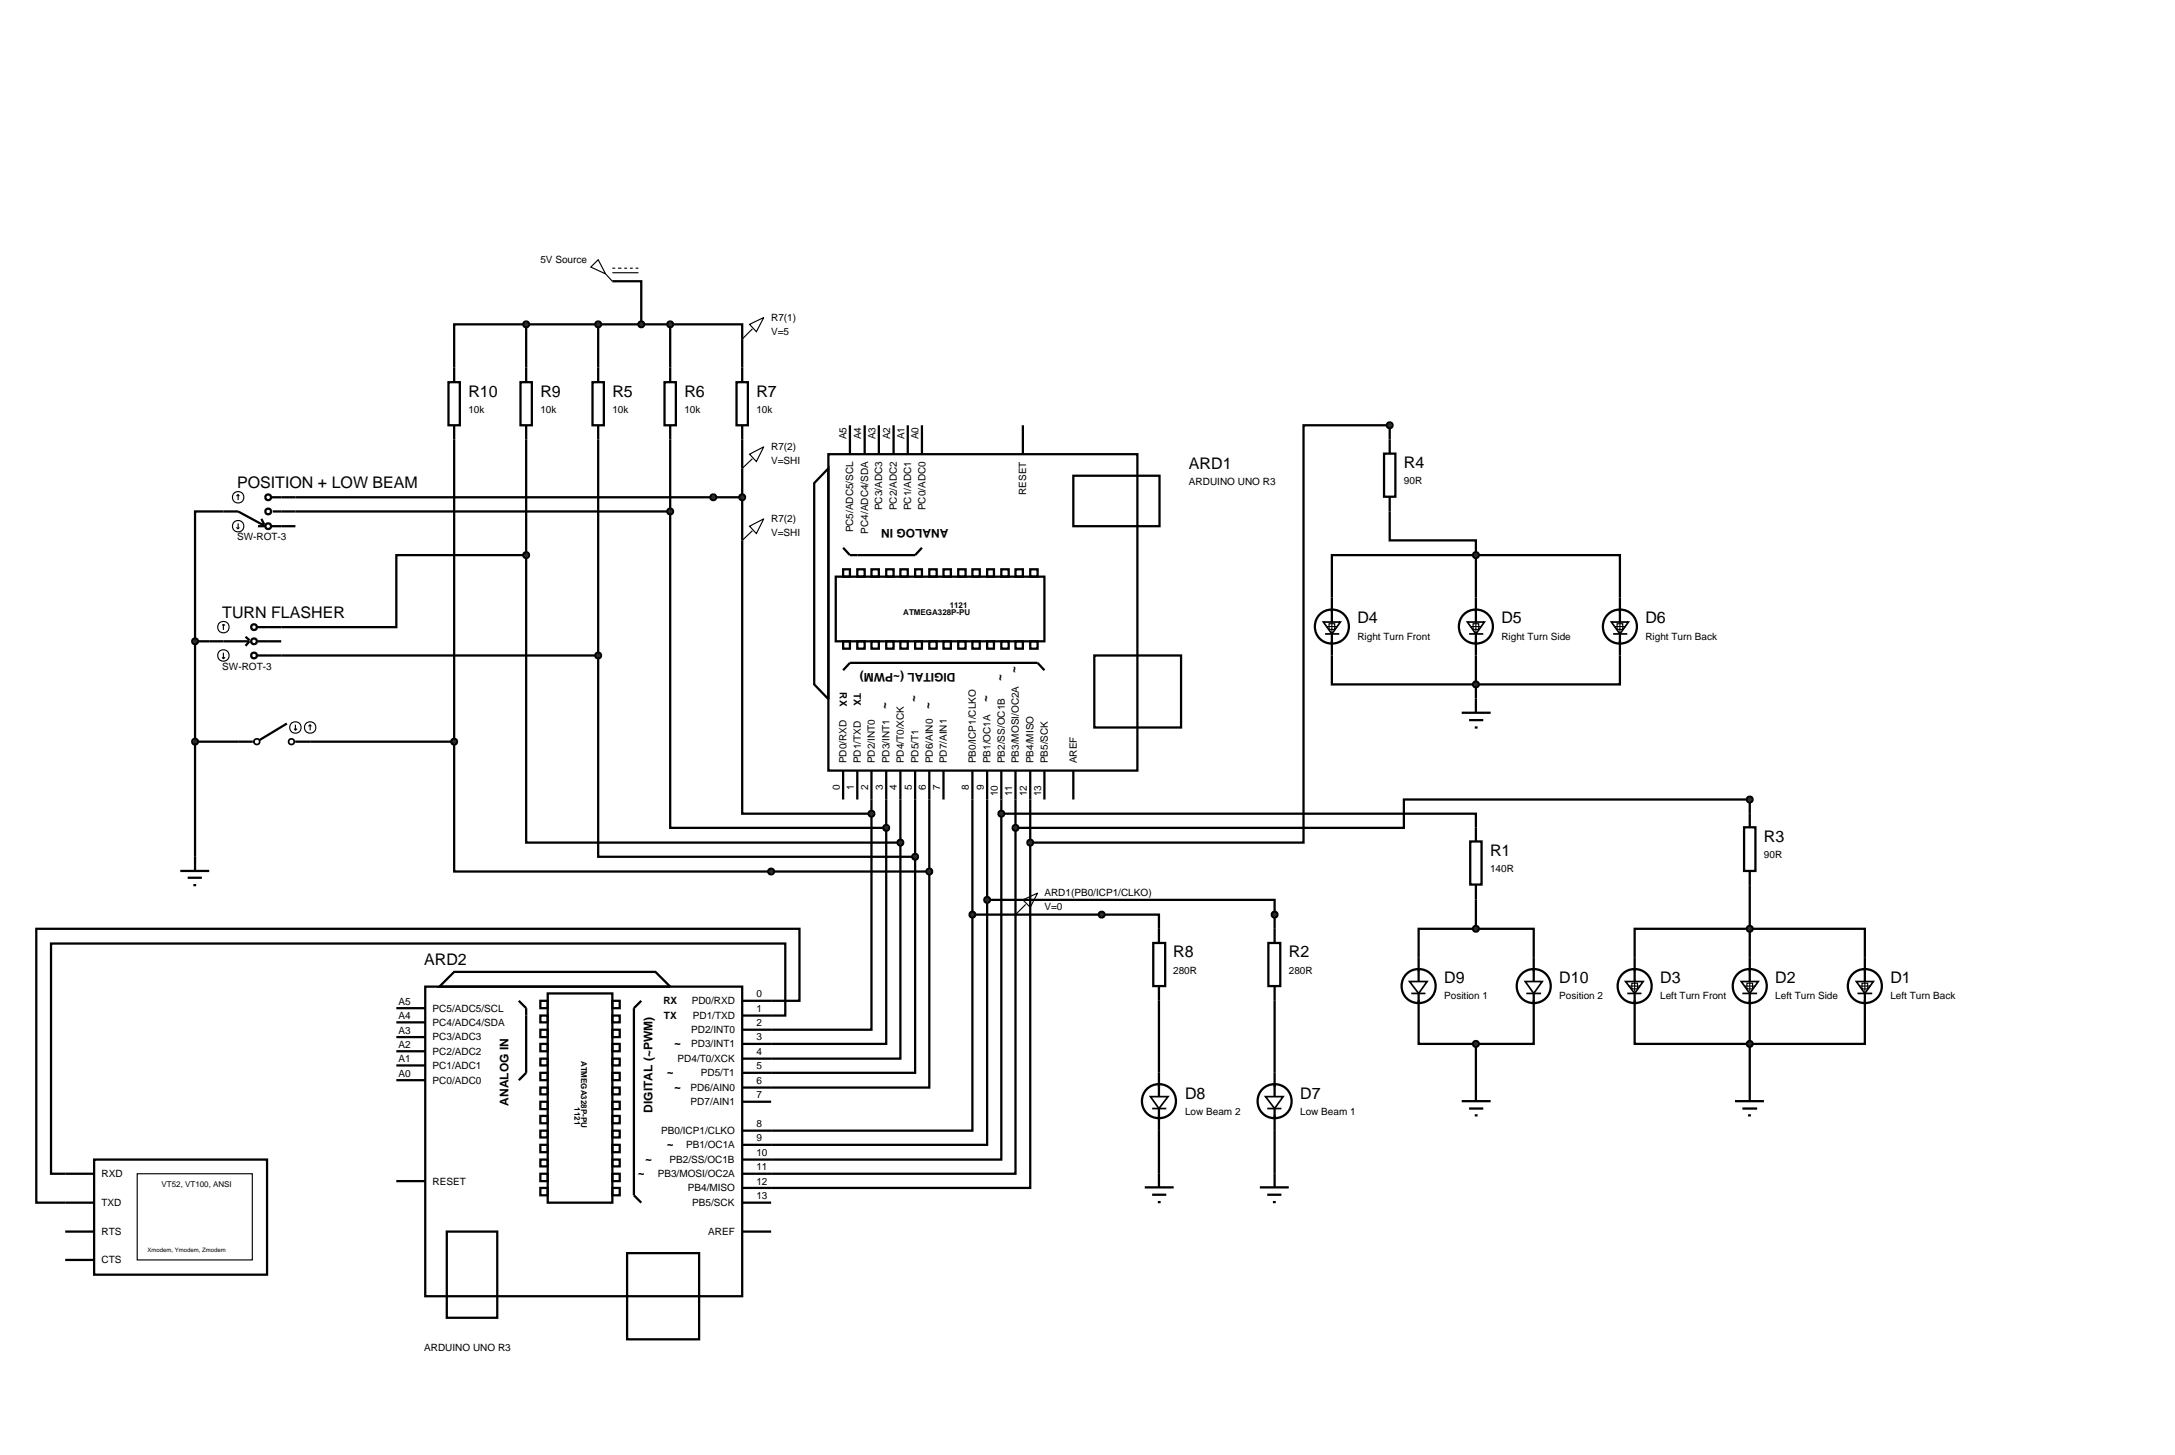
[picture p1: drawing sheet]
<svg xmlns="http://www.w3.org/2000/svg" width="384mm" height="257mm" viewBox="0 0 384 257" stroke-linecap="round" stroke-linejoin="round" font-family="sans-serif">
<g fill="none" stroke="#000" stroke-width=".4">
<path d="M92.8 57.2h-12.7v7.6M92.8 57.2v7.6M92.8 57.2h25.4M105.5 57.2v7.6M108 49.6h5.1v7.6M118.2 57.2h12.7v7.6M118.2 57.2v7.6M80.1 77.5v53.3M92.8 77.5v20.4M105.5 77.5v38.1M118.2 77.5v12.7M130.9 77.5v66h22.8"/>
<path d="M149.9 75v5.1M152.5 75v5.1M155 75v5.1M157.6 75v5.1M160.1 75v5.1M162.6 75v5.1M180.4 75v5.1M45.5 92.8h1.1M46.1 91.5l.5 1M46.8 92.8l-4.8-2.6h-7.6v22.9M46.8 92.8a.5 .5 0 0 1 .5-.5 .5 .5 0 0 1 .5 .5M46.8 92.8a.5 .5 0 0 0 .5 .5 .5 .5 0 0 0 .5-.5"/>
<path d="M47.8 87.7h83.1M47.8 92.8h4.3M48.1 90.2h70.1M92.8 97.9h-22.9v12.7h-24.6M92.8 97.9v50.7h66M118.2 90.2v55.8h38.1M146.1 80.1h54.5v55.8h-54.5zM146.1 82.6v40.7l-2.5-2.6v-35.5zM148.7 96.6l1.2 1.3h11.5l1.2-1.3M189.3 83.9h15.2v8.9h-15.2zM244.1 80h2v7.6h-2zM245.1 87.6v7.7h15.2v2.6"/>
<path d="M245.1 80v-5h-15.2v73.6h-48.2M260.3 97.9h-25.4v11.8M260.3 97.9h25.4v11.8M260.3 97.9v11.8M34.4 113.1v17.7M34.4 113.1h9.6l-.7 .8M43.3 112.3l.7 .6M45.3 115.6h60.2M45.5 113.1h4.1M105.5 115.6v35.5h55.9M147.4 101.7h36.8v11.4h-36.8zM148.7 113.1h1.2v1.3h-1.2z"/>
<path d="M148.7 100.4h1.2v1.3h-1.2zM148.7 118.2l1.2-1.3h33.1l1.2 1.3M151.2 113.1h1.3v1.3h-1.3zM151.2 100.4h1.3v1.3h-1.3zM153.7 113.1h1.3v1.3h-1.3zM153.7 100.4h1.3v1.3h-1.3zM156.3 113.1h1.3v1.3h-1.3zM156.3 100.4h1.3v1.3h-1.3zM158.8 113.1h1.3v1.3h-1.3zM158.8 100.4h1.3v1.3h-1.3zM161.4 113.1h1.2v1.3h-1.2zM161.4 100.4h1.2v1.3h-1.2z"/>
<path d="M163.9 113.1h1.3v1.3h-1.3zM163.9 100.4h1.3v1.3h-1.3zM166.4 113.1h1.3v1.3h-1.3zM166.4 100.4h1.3v1.3h-1.3zM169 113.1h1.3v1.3h-1.3zM169 100.4h1.3v1.3h-1.3zM171.5 113.1h1.3v1.3h-1.3zM171.5 100.4h1.3v1.3h-1.3zM174.1 113.1h1.2v1.3h-1.2zM174.1 100.4h1.2v1.3h-1.2zM176.6 113.1h1.3v1.3h-1.3zM176.6 100.4h1.3v1.3h-1.3z"/>
<path d="M179.1 113.1h1.3v1.3h-1.3zM179.1 100.4h1.3v1.3h-1.3zM181.7 113.1h1.3v1.3h-1.3zM181.7 100.4h1.3v1.3h-1.3zM193 115.6h15.3v12.7h-15.3zM234.9 111.8v8.9h50.8v-8.9M260.3 111.8v13.9M34.4 130.8v22.8M34.4 130.8h10.4M50.6 127.6l-4.8 2.9M51.9 130.8h28.2M80.1 130.8v22.9h83.8"/>
<path d="M148.7 135.9v5.1M151.2 135.9v5.1M153.7 135.9v7.6M156.3 135.9v10.1M158.8 135.9v12.7M161.4 135.9v15.2M163.9 135.9v17.8M166.4 135.9v5.1M171.5 135.9v25.4M174.1 135.9v22.8M176.6 135.9v7.6M179.1 135.9v10.1"/>
<path d="M181.7 135.9v12.7M184.2 135.9v5.1M189.3 135.9v5.1M257.8 125.7h5.1M259.1 127h2.5M260.1 128.3h.5M31.8 153.6h5.1M33.1 154.8h2.5M34.1 156.1h.5M153.7 143.5v38.1h-17.7M156.3 146v38.1h-20.3M158.8 148.6v38.1h-22.8"/>
<path d="M161.4 151.1v38.1h-25.4M163.9 153.7v38.1h-27.9M174.1 158.7h50.7v7.6M174.1 158.7v43.2h-38.1M176.6 143.5h83.7v4.9M176.6 143.5v61h-40.6M179.1 146v61h-43.1M181.7 148.6v60.9h-45.7M259.3 148.4h2v7.6h-2zM260.3 156v7.8M307.6 145.9h2v7.7h-2zM308.6 153.6v10.2"/>
<path d="M308.6 145.9v-4.9h-61v5h-68.5M136 179.1h2.5v-12.7h-129.5v40.6h2.5M136 176.5h5v-12.7h-134.6v48.3h5.1M171.5 161.3h32.9v2.4M171.5 161.3v38.1h-35.5M204.4 176.4v17M223.7 166.3h2.1v7.6h-2.1zM224.8 173.9v19.5M250.2 175.2v8.9h10.1M260.3 163.8h-10.1v9.3M260.3 163.8h10.2v9.3M270.5 175.2v8.9h-10.2"/>
<path d="M288.3 175.2v8.9h20.3M308.6 163.8h-20.3v9.3M308.6 163.8h20.3v9.3M308.6 163.8v9.3M308.6 175.2v8.9M328.9 175.2v8.9h-20.3M204.4 195.5v11.4M224.8 195.5v13.9M257.8 194.2h5.1M259.1 195.5h2.5M260.1 196.7h.5M260.3 184.1v10.1"/>
<path d="M306 194.2h5.1M307.3 195.5h2.6M308.3 196.7h.5M308.6 184.1v10.1M222.2 209.4h5.1M223.5 210.7h2.5M224.5 212h.5"/>
<circle cx="47.3" cy="87.7" r=".51"/>
<circle cx="47.3" cy="90.2" r=".51"/>
<circle cx="44.8" cy="110.6" r=".51"/>
<circle cx="44.8" cy="115.6" r=".51"/>
<circle cx="44.8" cy="113.1" r=".51"/>
<circle cx="234.9" cy="110.5" r="3"/>
<circle cx="260.3" cy="110.5" r="3"/>
<circle cx="285.7" cy="110.5" r="3"/>
<circle cx="250.2" cy="173.9" r="3"/>
<circle cx="270.5" cy="173.9" r="3"/>
<circle cx="288.3" cy="173.9" r="3"/>
<circle cx="308.6" cy="173.9" r="3"/>
<circle cx="328.9" cy="173.9" r="3"/>
<circle cx="204.4" cy="194.2" r="3"/>
<circle cx="224.8" cy="194.2" r="3"/>
</g>
<g fill="none" stroke="#000" stroke-width=".2">
<path d="M41.7 93l.3 .3M42 87.2v1M42 92.3v1M42 87.2l.2 .3M42 87.2l-.3 .3M42.2 93l-.2 .3M39.2 115.9l.2 .3M39.4 110.1l.3 .2M39.4 110.1l-.2 .2M39.4 110.1v1M39.4 115.1v1.1M39.7 115.9l-.3 .3"/>
<path d="M233.9 110.5h2M234.4 110h1v1h-1zM234.9 109.5v2M259.3 110.5h2M259.8 110h1v1h-1zM260.3 109.5v2M284.7 110.5h2M285.2 110h1v1h-1zM285.7 109.5v2M51.9 128.5l.2 .3M52.1 127.8v1M52.4 128.5l-.3 .3"/>
<path d="M54.7 127.8l-.3 .3M54.7 127.8l.2 .3M54.7 127.8v1M287.2 173.9h2.1M287.8 173.4h1v1h-1zM288.3 172.9v2M307.6 173.9h2M308.1 173.4h1v1h-1zM308.6 172.9v2M327.9 173.9h2M328.4 173.4h1v1h-1zM328.9 172.9v2"/>
<circle cx="42" cy="87.7" r="1.01"/>
<circle cx="42" cy="92.8" r="1.01"/>
<circle cx="39.4" cy="110.6" r="1.01"/>
<circle cx="39.4" cy="115.6" r="1.01"/>
<circle cx="52.1" cy="128.3" r="1.01"/>
<circle cx="54.7" cy="128.3" r="1.01"/>
</g>
<g fill="none" stroke="#000" stroke-width=".3">
<path d="M233.4 109.7h3l-1.5 2.1zM233.7 111.8h2.5M258.8 109.7h3l-1.5 2.1zM259.1 111.8h2.5M284.2 109.7h3l-1.5 2.1zM284.5 111.8h2.5M248.6 173.1h3.1l-1.5 2.1zM248.9 175.2h2.5M269 173.1h3l-1.5 2.1zM269.2 175.2h2.6M286.7 173.1h3.1l-1.5 2.1zM287 175.2h2.5"/>
<path d="M307.1 173.1h3l-1.5 2.1zM307.3 175.2h2.6M327.4 173.1h3l-1.5 2.1zM327.6 175.2h2.6M202.9 193.4h3.1l-1.6 2.1zM203.2 195.5h2.5M223.2 193.4h3.1l-1.5 2.1zM223.5 195.5h2.5"/>
<circle cx="45.3" cy="130.8" r=".51"/>
<circle cx="51.4" cy="130.8" r=".51"/>
</g>
<path d="M34 130.5l.4-.2-.5 .5zM34.4 130.3l.4 .2 .1 .3zM34.4 131.3l.5-.5-.1 .3zM33.9 130.8l.5 .5-.3-.1z" fill="#004000" stroke="#000" stroke-width=".4"/>
<path d="M34.4 130.3l.5 .5-.5 .5-.5-.5z" fill="#004000"/>
<path d="M105.5 45.8l1.3 2.5-2.6-1.2zM106.8 48.3l1.2 1.3M108 47.3h.5M108 48.1h4.6M109 47.3h.6M110.1 47.3h.5M111.1 47.3h.5M112.1 47.3h.5" fill="none" stroke="#000" stroke-width=".2"/>
<g fill="none" stroke="#000" stroke-width=".4">
<path d="M79.1 67.4h2v7.6h-2zM80.1 64.8v2.6M80.1 75v2.5M91.8 67.4h2v7.6h-2zM92.8 64.8v2.6M92.8 75v2.5M104.5 67.4h2v7.6h-2zM105.5 64.8v2.6M105.5 75v2.5M117.2 67.4h2v7.6h-2zM118.2 64.8v2.6M118.2 75v2.5"/>
<path d="M129.9 67.4h2v7.6h-2zM130.9 64.8v2.6M130.9 75v2.5M203.4 166.3h2.1v7.6h-2.1zM204.4 163.7v2.6M204.4 173.9v2.5M201.9 209.4h5.1M203.2 210.7h2.5M204.2 212h.5M204.4 206.9v2.5"/>
</g>
<g fill="#004000" stroke="#000" stroke-width=".4">
<path d="M34 112.8l.4-.2-.5 .5zM34.4 112.6l.4 .2 .1 .3zM34.9 113.1l-.1 .3-.4 .2zM33.9 113.1l.5 .5-.4-.2z"/>
<path d="M92.5 56.8l.3-.1-.5 .5zM92.8 56.7l.3 .1 .2 .4zM93.3 57.2l-.2 .4-.3 .1zM92.3 57.2l.5 .5-.3-.1z"/>
<path d="M105.2 56.8l.3-.1-.5 .5zM105.5 56.7l.3 .1 .2 .4zM106 57.2l-.2 .4-.3 .1zM105 57.2l.5 .5-.3-.1z"/>
<path d="M117.9 56.8l.3-.1-.5 .5zM118.2 56.7l.3 .1 .2 .4zM118.7 57.2l-.2 .4-.3 .1zM117.7 57.2l.5 .5-.3-.1z"/>
<path d="M112.8 56.8l.3-.1-.5 .5zM113.1 56.7l.3 .1 .2 .4zM113.1 57.7l.5-.5-.2 .4zM112.6 57.2l.5 .5-.3-.1z"/>
<path d="M308.2 163.5l.4-.2-.5 .5zM308.6 163.3l.4 .2 .1 .3zM308.6 164.3l.5-.5-.1 .3zM308.1 163.8l.5 .5-.3-.1z"/>
<path d="M308.2 183.8l.4-.2-.5 .5zM308.6 183.6l.3 .1 .2 .4zM309.1 184.1l-.1 .3-.4 .2zM308.1 184.1l.5 .5-.4-.2z"/>
<path d="M260 97.5l.3-.1-.5 .5zM260.3 97.4l.4 .2 .1 .3zM260.3 98.4l.5-.5-.2 .4zM259.8 97.9l.5 .5-.4-.2z"/>
<path d="M260 120.3l.3-.1-.5 .5zM260.3 120.2l.4 .2 .1 .3zM260.3 121.2l.5-.5-.2 .4zM259.8 120.7l.5 .5-.4-.2z"/>
<path d="M259.9 163.5l.4-.2-.5 .5zM260.3 163.3l.4 .2 .1 .3zM260.3 164.3l.5-.5-.2 .4zM259.8 163.8l.5 .5-.4-.2z"/>
<path d="M260 183.7l.3-.1-.5 .5zM260.3 183.6l.3 .1 .2 .4zM260.3 184.6l.5-.5-.1 .3zM259.8 184.1l.5 .5-.4-.2z"/>
<path d="M130.6 87.3l.3-.1-.5 .5zM130.9 87.2l.3 .1 .2 .4zM131.4 87.7l-.2 .4-.3 .1zM130.4 87.7l.5 .5-.4-.2z"/>
<path d="M117.9 89.8l.3-.1-.5 .5zM118.2 89.7l.3 .1 .2 .4zM118.2 90.7l.5-.5-.2 .4zM117.7 90.2l.5 .5-.3-.1z"/>
<path d="M92.5 97.5l.3-.1-.5 .5zM92.8 97.4l.3 .1 .2 .4zM92.8 98.4l.5-.5-.2 .4zM92.3 97.9l.5 .5-.4-.2z"/>
<path d="M105.2 115.2l.3-.1-.5 .5zM105.5 115.1l.3 .1 .2 .4zM106 115.6l-.2 .4-.3 .1zM105 115.6l.5 .5-.3-.1z"/>
<path d="M79.8 130.4l.3-.1-.5 .5zM80.1 130.3l.3 .1 .2 .4zM80.1 131.3l.5-.5-.2 .4zM79.6 130.8l.5 .5-.4-.2z"/>
</g>
<g fill="#004000">
<path d="M33.9 113.1l.5-.5 .5 .5-.5 .5z"/>
<path d="M92.8 56.7l.5 .5-.5 .5-.5-.5z"/>
<path d="M105.5 56.7l.5 .5-.5 .5-.5-.5z"/>
<path d="M118.2 56.7l.5 .5-.5 .5-.5-.5z"/>
<path d="M113.1 56.7l.5 .5-.5 .5-.5-.5z"/>
<path d="M308.1 163.8l.5-.5 .5 .5-.5 .5z"/>
<path d="M308.1 184.1l.5-.5 .5 .5-.5 .5z"/>
<path d="M260.3 97.4l.5 .5-.5 .5-.5-.5z"/>
<path d="M260.3 120.2l.5 .5-.5 .5-.5-.5z"/>
<path d="M259.8 163.8l.5-.5 .5 .5-.5 .5z"/>
<path d="M260.3 183.6l.5 .5-.5 .5-.5-.5z"/>
<path d="M130.4 87.7l.5-.5 .5 .5-.5 .5z"/>
<path d="M118.2 89.7l.5 .5-.5 .5-.5-.5z"/>
<path d="M92.8 97.4l.5 .5-.5 .5-.5-.5z"/>
<path d="M105 115.6l.5-.5 .5 .5-.5 .5z"/>
<path d="M80.1 130.3l.5 .5-.5 .5-.5-.5z"/>
</g>
<path d="M132.2 57.2l2.5-1.2-1.3 2.5zM132.7 58l-1.8 1.8M132.2 80.1l2.5-1.3-1.3 2.6zM132.2 92.8l2.5-1.3-1.3 2.6zM132.7 80.9l-1.8 1.7M132.7 93.6l-1.8 1.7M180.4 158.7l2.6-1.2-1.3 2.5zM180.9 159.5l-1.8 1.8" fill="none" stroke="#000" stroke-width=".2"/>
<g fill="#004000" stroke="#000" stroke-width=".4">
<path d="M308.2 140.7l.4-.2-.5 .5zM308.6 140.5l.4 .2 .1 .3zM308.6 141.5l.5-.5-.1 .3zM308.1 141l.5 .5-.3-.1z"/>
<path d="M244.7 74.7l.4-.2-.5 .5zM245.1 74.5l.3 .1 .2 .4zM245.6 75l-.1 .3-.4 .2zM244.6 75l.5 .5-.4-.2z"/>
<path d="M125.4 87.4l.4-.2-.5 .5zM125.8 87.2l.3 .1 .2 .4zM126.3 87.7l-.1 .3-.4 .2zM125.3 87.7l.5 .5-.4-.2z"/>
<path d="M193.9 161l.4-.2-.5 .5zM194.3 160.8l.4 .2 .1 .3zM194.8 161.3l-.1 .3-.4 .2zM193.8 161.3l.5 .5-.4-.2z"/>
<path d="M224.4 161l.4-.2-.5 .5zM224.8 160.8l.3 .1 .2 .4zM225.3 161.3l-.1 .3-.4 .2zM224.3 161.3l.5 .5-.4-.2z"/>
<path d="M135.6 153.4l.4-.2-.5 .5zM136 153.2l.4 .2 .1 .3zM136.5 153.7l-.1 .3-.4 .2zM135.5 153.7l.5 .5-.3-.1z"/>
</g>
<g fill="#004000">
<path d="M308.1 141l.5-.5 .5 .5-.5 .5z"/>
<path d="M244.6 75l.5-.5 .5 .5-.5 .5z"/>
<path d="M125.3 87.7l.5-.5 .5 .5-.5 .5z"/>
<path d="M193.8 161.3l.5-.5 .5 .5-.5 .5z"/>
<path d="M224.3 161.3l.5-.5 .5 .5-.5 .5z"/>
<path d="M135.5 153.7l.5-.5 .5 .5-.5 .5z"/>
</g>
<g fill="none" stroke="#000" stroke-width=".4">
<path d="M69.9 177.8h5.1M75 174h55.9v54.6h-55.9zM77.5 174l2.6-2.6h35.5l2.6 2.6zM91.5 176.5l1.3 1.3v11.4l-1.3 1.3M95.3 179.1h1.3v1.2h-1.3zM95.3 176.5h1.3v1.3h-1.3zM96.6 175.2h11.4v36.9h-11.4zM108 179.1h1.3v1.2h-1.3zM108 176.5h1.3v1.3h-1.3zM113.1 176.5l-1.3 1.3v33l1.3 1.3M130.9 176.5h5.1M130.9 179.1h5.1"/>
<path d="M69.9 180.3h5.1M69.9 182.9h5.1M69.9 185.4h5.1M69.9 187.9h5.1M69.9 190.5h5.1M95.3 199.4h1.3v1.2h-1.3zM95.3 196.8h1.3v1.3h-1.3zM95.3 194.3h1.3v1.3h-1.3zM95.3 191.8h1.3v1.2h-1.3zM95.3 189.2h1.3v1.3h-1.3zM95.3 186.7h1.3v1.2h-1.3zM95.3 184.1h1.3v1.3h-1.3z"/>
<path d="M95.3 181.6h1.3v1.3h-1.3zM108 199.4h1.3v1.2h-1.3zM108 196.8h1.3v1.3h-1.3zM108 194.3h1.3v1.3h-1.3zM108 191.8h1.3v1.2h-1.3zM108 189.2h1.3v1.3h-1.3zM108 186.7h1.3v1.2h-1.3zM108 184.1h1.3v1.3h-1.3zM108 181.6h1.3v1.3h-1.3zM130.9 181.6h5.1M130.9 184.1h5.1M130.9 186.7h5.1"/>
<path d="M130.9 189.2h5.1M130.9 191.8h5.1M130.9 194.3h5.1M130.9 199.4h5.1M69.9 208.3h5.1M78.8 217.2h8.9v15.2h-8.9zM95.3 209.5h1.3v1.3h-1.3zM95.3 207h1.3v1.3h-1.3zM95.3 204.5h1.3v1.2h-1.3zM95.3 201.9h1.3v1.3h-1.3zM108 209.5h1.3v1.3h-1.3zM108 207h1.3v1.3h-1.3z"/>
<path d="M108 204.5h1.3v1.2h-1.3zM108 201.9h1.3v1.3h-1.3zM130.9 201.9h5.1M130.9 204.5h5.1M130.9 207h5.1M130.9 209.5h5.1M130.9 212.1h5.1M130.9 217.2h5.1M110.6 221h12.7v15.2h-12.7z"/>
</g>
<g fill="#004000" stroke="#000" stroke-width=".4">
<path d="M153.4 143.1l.3-.1-.5 .5zM153.7 143l.4 .2 .1 .3zM154.2 143.5l-.1 .3-.4 .2zM153.2 143.5l.5 .5-.4-.2z"/>
<path d="M156 145.6l.3-.1-.5 .5zM156.3 145.5l.3 .1 .2 .4zM156.8 146l-.2 .4-.3 .1zM155.8 146l.5 .5-.4-.2z"/>
<path d="M158.4 148.3l.4-.2-.5 .5zM158.8 148.1l.4 .2 .1 .3zM159.3 148.6l-.1 .3-.4 .2zM158.3 148.6l.5 .5-.3-.1z"/>
<path d="M161 150.8l.4-.2-.5 .5zM161.4 150.6l.4 .2 .1 .3zM161.9 151.1l-.1 .3-.4 .2zM160.9 151.1l.5 .5-.3-.1z"/>
<path d="M163.6 153.3l.3-.1-.5 .5zM163.9 153.2l.3 .1 .2 .4zM163.9 154.2l.5-.5-.2 .4zM163.4 153.7l.5 .5-.3-.1z"/>
<path d="M171.1 161l.4-.2-.5 .5zM171.5 160.8l.3 .1 .2 .4zM172 161.3l-.1 .3-.4 .2zM171 161.3l.5 .5-.3-.1z"/>
<path d="M173.7 158.4l.4-.2-.5 .5zM174.1 158.2l.3 .1 .2 .4zM174.6 158.7l-.1 .3-.4 .2zM173.6 158.7l.5 .5-.3-.1z"/>
<path d="M176.3 143.1l.3-.1-.5 .5zM176.6 143l.4 .2 .1 .3zM176.6 144l.5-.5-.2 .4zM176.1 143.5l.5 .5-.3-.1z"/>
<path d="M178.7 145.7l.4-.2-.5 .5zM179.1 145.5l.3 .1 .2 .4zM179.6 146l-.1 .3-.4 .2zM178.6 146l.5 .5-.4-.2z"/>
<path d="M181.3 148.3l.4-.2-.5 .5zM181.7 148.1l.3 .1 .2 .4zM182.2 148.6l-.2 .4-.3 .1zM181.2 148.6l.5 .5-.4-.2z"/>
</g>
<g fill="#004000">
<path d="M153.7 143l.5 .5-.5 .5-.5-.5z"/>
<path d="M155.8 146l.5-.5 .5 .5-.5 .5z"/>
<path d="M158.3 148.6l.5-.5 .5 .5-.5 .5z"/>
<path d="M160.9 151.1l.5-.5 .5 .5-.5 .5z"/>
<path d="M163.4 153.7l.5-.5 .5 .5-.5 .5z"/>
<path d="M171 161.3l.5-.5 .5 .5-.5 .5z"/>
<path d="M173.6 158.7l.5-.5 .5 .5-.5 .5z"/>
<path d="M176.6 143l.5 .5-.5 .5-.5-.5z"/>
<path d="M178.6 146l.5-.5 .5 .5-.5 .5z"/>
<path d="M181.7 148.1l.5 .5-.5 .5-.5-.5z"/>
</g>
<path d="M11.5 207h5.1M11.5 217.2h5.1M11.5 212.1h5.1M16.6 204.5h30.5v20.3h-30.5zM11.5 222.2h5.1" fill="none" stroke="#000" stroke-width=".4"/>
<path d="M24.2 207h20.3v15.2h-20.3z" fill="none" stroke="#000" stroke-width=".2"/>
<g font-size="2.8">
<text x="82.6" y="70">R10</text>
<text x="95.3" y="70">R9</text>
<text x="108" y="70">R5</text>
<text x="120.7" y="70">R6</text>
<text x="133.4" y="70">R7</text>
<text x="209.7" y="82.7">ARD1</text>
<text x="247.6" y="82.6">R4</text>
<text x="41.8" y="86.1">POSITION + LOW BEAM</text>
<text x="39.2" y="109">TURN FLASHER</text>
<text x="239.4" y="110">D4</text>
<text x="264.8" y="110">D5</text>
<text x="290.2" y="110">D6</text>
<text x="311.1" y="148.5">R3</text>
<text x="262.8" y="151">R1</text>
<text x="74.8" y="170.3">ARD2</text>
<text x="206.9" y="168.9">R8</text>
<text x="227.3" y="168.9">R2</text>
<text x="254.7" y="173.4">D9</text>
<text x="275" y="173.4">D10</text>
<text x="292.8" y="173.4">D3</text>
<text x="313.1" y="173.4">D2</text>
<text x="333.4" y="173.4">D1</text>
<text x="209" y="193.8">D8</text>
<text x="229.3" y="193.8">D7</text>
</g>
<g font-size="2.1">
<text x="167.3" y="93.3" transform="rotate(-180 167.3 93.3)">ANALOG IN</text>
<text x="168.5" y="118.7" transform="rotate(-180 168.5 118.7)">DIGITAL (~PWM)</text>
<text x="175.9" y="118.8" transform="rotate(90 175.9 118.8)">~</text>
<text x="178.4" y="117.5" transform="rotate(90 178.4 117.5)">~</text>
<text x="155.6" y="123.8" transform="rotate(90 155.6 123.8)">~</text>
<text x="160.7" y="122.6" transform="rotate(90 160.7 122.6)">~</text>
<text x="163.2" y="123.8" transform="rotate(90 163.2 123.8)">~</text>
<text x="173.4" y="122.6" transform="rotate(90 173.4 122.6)">~</text>
<text x="118.9" y="184.7">~</text>
<text x="117.6" y="189.8">~</text>
<text x="89.7" y="195" transform="rotate(-90 89.7 195)">ANALOG IN</text>
<text x="115.1" y="196.2" transform="rotate(-90 115.1 196.2)">DIGITAL (~PWM)</text>
<text x="118.9" y="192.4">~</text>
<text x="117.6" y="202.5">~</text>
<text x="112.5" y="207.6">~</text>
<text x="113.8" y="205.1">~</text>
</g>
<g font-size="1.8">
<text x="95.3" y="46.4">5V Source</text>
<text x="136" y="56.6">R7(1)</text>
<text x="136" y="59">V=5</text>
<text x="82.6" y="72.8">10k</text>
<text x="95.3" y="72.8">10k</text>
<text x="108" y="72.8">10k</text>
<text x="120.7" y="72.8">10k</text>
<text x="133.4" y="72.8">10k</text>
<text x="149.3" y="77.5" transform="rotate(-90 149.3 77.5)">A5</text>
<text x="151.9" y="77.5" transform="rotate(-90 151.9 77.5)">A4</text>
<text x="154.4" y="77.5" transform="rotate(-90 154.4 77.5)">A3</text>
<text x="157" y="77.5" transform="rotate(-90 157 77.5)">A2</text>
<text x="159.5" y="77.5" transform="rotate(-90 159.5 77.5)">A1</text>
<text x="162" y="77.5" transform="rotate(-90 162 77.5)">A0</text>
<text x="136" y="79.4">R7(2)</text>
<text x="136" y="81.9">V=SHI</text>
<text x="155.6" y="90" transform="rotate(-90 155.6 90)">PC3/ADC3</text>
<text x="158.2" y="90" transform="rotate(-90 158.2 90)">PC2/ADC2</text>
<text x="160.7" y="90" transform="rotate(-90 160.7 90)">PC1/ADC1</text>
<text x="163.2" y="90" transform="rotate(-90 163.2 90)">PC0/ADC0</text>
<text x="181" y="87.3" transform="rotate(-90 181 87.3)">RESET</text>
<text x="209.7" y="85.5">ARDUINO UNO R3</text>
<text x="247.6" y="85.4">90R</text>
<text x="41.8" y="95.3">SW-ROT-3</text>
<text x="136" y="92.1">R7(2)</text>
<text x="136" y="94.6">V=SHI</text>
<text x="150.5" y="93.9" transform="rotate(-90 150.5 93.9)">PC5/ADC5/SCL</text>
<text x="153.1" y="94.1" transform="rotate(-90 153.1 94.1)">PC4/ADC4/SDA</text>
<text x="239.4" y="112.8">Right Turn Front</text>
<text x="264.8" y="112.8">Right Turn Side</text>
<text x="290.2" y="112.8">Right Turn Back</text>
<text x="39.2" y="118.2">SW-ROT-3</text>
<text x="148.1" y="122.1" transform="rotate(90 148.1 122.1)">RX</text>
<text x="150.6" y="122.2" transform="rotate(90 150.6 122.2)">TX</text>
<text x="149.3" y="134.6" transform="rotate(-90 149.3 134.6)">PD0/RXD</text>
<text x="151.8" y="134.6" transform="rotate(-90 151.8 134.6)">PD1/TXD</text>
<text x="154.3" y="134.6" transform="rotate(-90 154.3 134.6)">PD2/INT0</text>
<text x="156.9" y="134.6" transform="rotate(-90 156.9 134.6)">PD3/INT1</text>
<text x="159.4" y="134.6" transform="rotate(-90 159.4 134.6)">PD4/T0/XCK</text>
<text x="162" y="134.6" transform="rotate(-90 162 134.6)">PD5/T1</text>
<text x="164.5" y="134.6" transform="rotate(-90 164.5 134.6)">PD6/AIN0</text>
<text x="167" y="134.6" transform="rotate(-90 167 134.6)">PD7/AIN1</text>
<text x="172.1" y="134.6" transform="rotate(-90 172.1 134.6)">PB0/ICP1/CLKO</text>
<text x="174.7" y="134.6" transform="rotate(-90 174.7 134.6)">PB1/OC1A</text>
<text x="177.2" y="134.6" transform="rotate(-90 177.2 134.6)">PB2/SS/OC1B</text>
<text x="179.7" y="134.6" transform="rotate(-90 179.7 134.6)">PB3/MOSI/OC2A</text>
<text x="182.3" y="134.6" transform="rotate(-90 182.3 134.6)">PB4/MISO</text>
<text x="184.8" y="134.6" transform="rotate(-90 184.8 134.6)">PB5/SCK</text>
<text x="189.9" y="134.6" transform="rotate(-90 189.9 134.6)">AREF</text>
<text x="148.1" y="139.4" transform="rotate(-90 148.1 139.4)">0</text>
<text x="150.6" y="139.4" transform="rotate(-90 150.6 139.4)">1</text>
<text x="153.1" y="139.4" transform="rotate(-90 153.1 139.4)">2</text>
<text x="155.7" y="139.4" transform="rotate(-90 155.7 139.4)">3</text>
<text x="158.2" y="139.4" transform="rotate(-90 158.2 139.4)">4</text>
<text x="160.8" y="139.4" transform="rotate(-90 160.8 139.4)">5</text>
<text x="163.3" y="139.4" transform="rotate(-90 163.3 139.4)">6</text>
<text x="165.8" y="139.4" transform="rotate(-90 165.8 139.4)">7</text>
<text x="170.9" y="139.4" transform="rotate(-90 170.9 139.4)">8</text>
<text x="173.5" y="139.4" transform="rotate(-90 173.5 139.4)">9</text>
<text x="176" y="140.4" transform="rotate(-90 176 140.4)">10</text>
<text x="178.5" y="140.4" transform="rotate(-90 178.5 140.4)">11</text>
<text x="181.1" y="140.4" transform="rotate(-90 181.1 140.4)">12</text>
<text x="183.6" y="140.4" transform="rotate(-90 183.6 140.4)">13</text>
<text x="262.8" y="153.8">140R</text>
<text x="311.1" y="151.3">90R</text>
<text x="184.2" y="158.1">ARD1(PB0/ICP1/CLKO)</text>
<text x="184.2" y="160.5">V=0</text>
<text x="206.9" y="171.7">280R</text>
<text x="227.3" y="171.7">280R</text>
<text x="70.3" y="177.2">A5</text>
<text x="70.3" y="179.7">A4</text>
<text x="76.3" y="178.4">PC5/ADC5/SCL</text>
<text x="117" y="177.1">RX</text>
<text x="117.1" y="179.7">TX</text>
<text x="122" y="177.1">PD0/RXD</text>
<text x="122.2" y="179.7">PD1/TXD</text>
<text x="133.4" y="175.9">0</text>
<text x="133.4" y="178.5">1</text>
<text x="254.7" y="176.2">Position 1</text>
<text x="275" y="176.2">Position 2</text>
<text x="292.8" y="176.2">Left Turn Front</text>
<text x="313.1" y="176.2">Left Turn Side</text>
<text x="333.4" y="176.2">Left Turn Back</text>
<text x="70.3" y="182.3">A3</text>
<text x="70.3" y="184.8">A2</text>
<text x="76.3" y="180.9">PC4/ADC4/SDA</text>
<text x="76.3" y="183.5">PC3/ADC3</text>
<text x="76.3" y="186">PC2/ADC2</text>
<text x="121.9" y="182.2">PD2/INT0</text>
<text x="121.9" y="184.7">PD3/INT1</text>
<text x="133.4" y="181">2</text>
<text x="133.4" y="183.5">3</text>
<text x="70.3" y="187.3">A1</text>
<text x="70.3" y="189.9">A0</text>
<text x="76.3" y="188.5">PC1/ADC1</text>
<text x="76.3" y="191.1">PC0/ADC0</text>
<text x="119.5" y="187.3">PD4/T0/XCK</text>
<text x="123.6" y="189.8">PD5/T1</text>
<text x="133.4" y="186.1">4</text>
<text x="133.4" y="188.6">5</text>
<text x="133.4" y="191.2">6</text>
<text x="121.8" y="192.4">PD6/AIN0</text>
<text x="121.8" y="194.9">PD7/AIN1</text>
<text x="133.4" y="193.7">7</text>
<text x="209" y="196.6">Low Beam 2</text>
<text x="229.3" y="196.6">Low Beam 1</text>
<text x="116.6" y="200">PB0/ICP1/CLKO</text>
<text x="121" y="202.5">PB1/OC1A</text>
<text x="133.4" y="198.8">8</text>
<text x="133.4" y="201.3">9</text>
<text x="133.4" y="203.9">10</text>
<text x="17.9" y="207.6">RXD</text>
<text x="76.3" y="208.9">RESET</text>
<text x="116" y="207.6">PB3/MOSI/OC2A</text>
<text x="118.1" y="205.1">PB2/SS/OC1B</text>
<text x="133.4" y="206.4">11</text>
<text x="133.4" y="208.9">12</text>
<text x="17.9" y="212.7">TXD</text>
<text x="121.3" y="210.1">PB4/MISO</text>
<text x="122.1" y="212.7">PB5/SCK</text>
<text x="133.4" y="211.5">13</text>
<text x="17.9" y="217.8">RTS</text>
<text x="124.9" y="217.8">AREF</text>
<text x="17.9" y="222.8">CTS</text>
<text x="74.8" y="238.2">ARDUINO UNO R3</text>
</g>
<g font-size="1.4">
<text x="167.5" y="107.2">1121</text>
<text x="159.3" y="108.4">ATMEGA328P-PU</text>
<text x="102.5" y="187.1" transform="rotate(90 102.5 187.1)">ATMEGA328P-PU</text>
<text x="101.3" y="195.3" transform="rotate(90 101.3 195.3)">1121</text>
<text x="28.5" y="209.4">VT52, VT100, ANSI</text>
</g>
<text font-size="1.1" x="26" y="220.9">Xmodem, Ymodem, Zmodem</text>
</svg>
